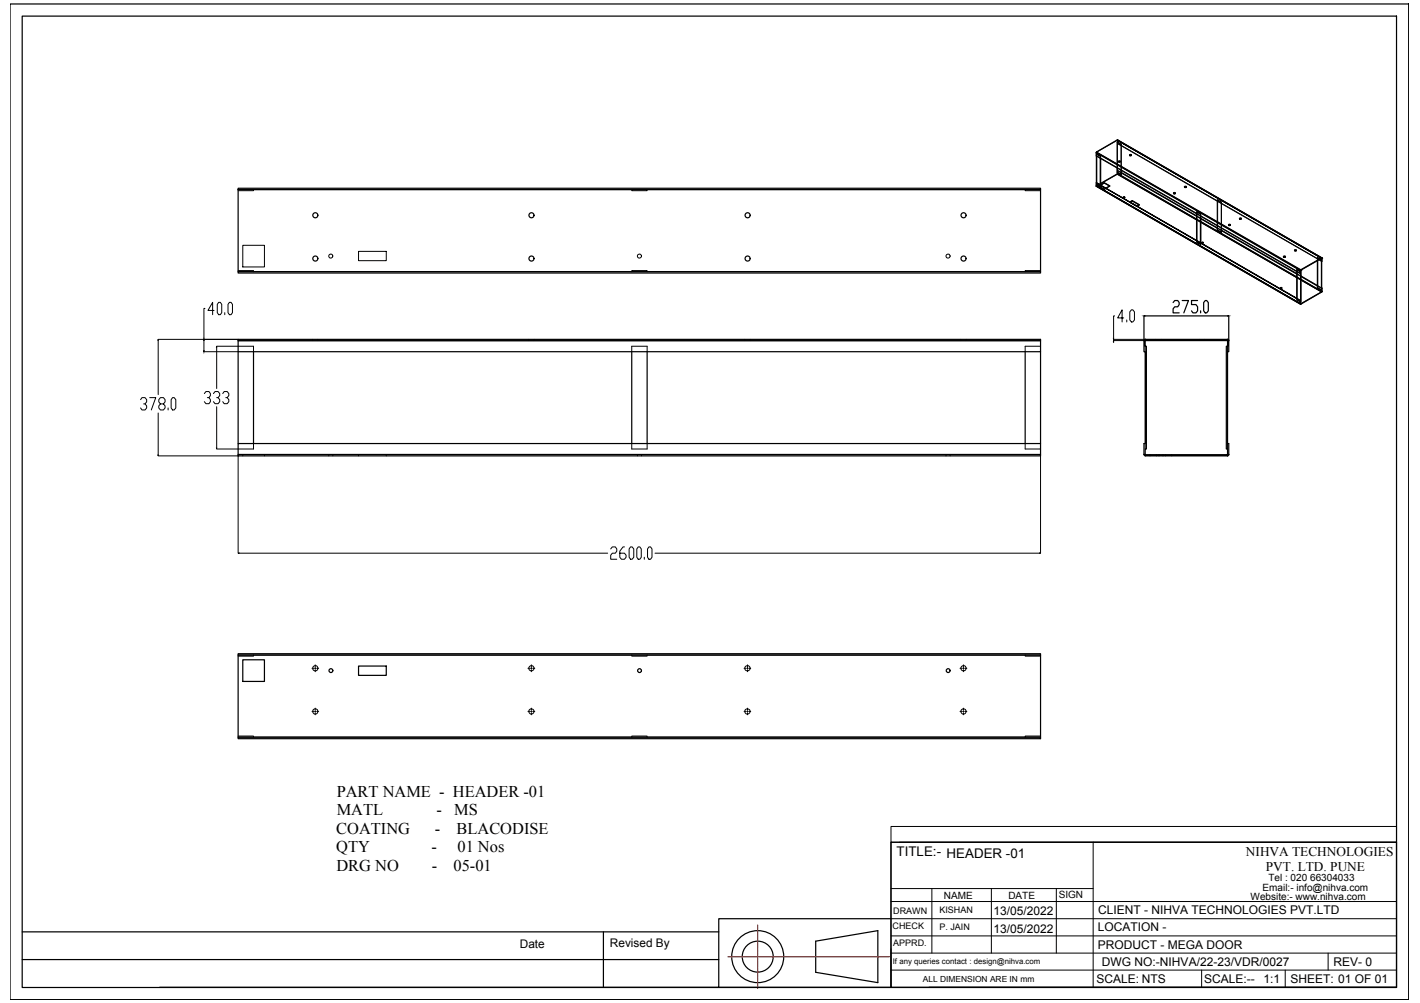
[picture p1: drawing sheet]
<svg xmlns="http://www.w3.org/2000/svg" width="297mm" height="210mm" viewBox="0 0 297 210" stroke-linecap="round" stroke-linejoin="round" font-family="sans-serif">
<!-- layer: 0 -->
<g fill="none" stroke="#000" stroke-width=".25">
<path d="M2.1 .8h292.6v208.4h-292.6zM4.6 3.4h287.5v203.3h-287.5zM49.8 39.4h167.9v.3h-167.9zM49.8 39.7v17.1h167.9v-17.1M229.3 38.3v.6l42.7 24.7M229.3 38.9l42.7 24.8M229.3 31.8l4.4-2.5 42.8 24.7-4.4 2.5zM229.3 32.7v5.5M229.4 31.8l-.1 .1M230.2 33.1v5.6M230.2 38.4l3.5-2 16.6 9.6M230.2 33.2v5.5l.8-.4 1.1 .6-.8 .5"/>
<path d="M230.2 38.8l.8-.5 1.1 .6M233.7 35.1v1l.8 .5v-1M233.7 36.4h.1M233.8 36.1v.3l16.5 9.5M233.8 29.3l42.7 24.7-4.4 2.5M233.8 29.2l-.1 .1M234 33.8v-.1a.17 .17 0 0 1 .3 0 .17 .17 0 0 1-.1 .3 .17 .17 0 0 1-.2-.1zM234 33.8h.3M234.6 36.2l15.7 9M234.6 35.7l-.1 .9M234.6 36.1l15.7 9.1M236.3 32.5h.4"/>
<path d="M247.8 39.1h.3M49.8 56.8v.3h167.9v-.3M235 41.3h.3M236.3 42.3l.5-.3 1.5 .8-.5 .3M236.8 42l1.4 .9M236.8 42.1l-.4 .2M245.5 40.5h.4M250.3 44.7v5.6M251.1 45.2v5.6M251.2 46.4l20.1 11.7-20.1-11.6M251.2 45.8l3.4 1.9M251.2 45.7l3.4 2"/>
<path d="M251.2 45.2v5.6M251.4 50.8h.3M254.6 47.2v1l.9 .4v-.9M255.5 48.6v-.4l15.8 9.1M255.5 48.2l15.8 9.1M255.5 47.7v.5M257 47.1h.4M259.3 45.7h.4M268.5 53.7h.3M270.8 52.4h.4M271.3 56.8v5.6l.8 .5-42.8-24.6 42 24.1M272 56.6v7"/>
<path d="M272.1 56.6l-42.8-24.7v.7l42.7 24.7M272.1 56.6v6.6l-.1 .4M272.1 56.8v.1M272.1 56.6h.1M272.1 56.5v.1M272.1 58.6l4.4 2.5-4.4 2.5M272.1 57.9l3.5 1.9M272.1 58.5l4.4 2.5M272.1 57.8l3.5 2M275.6 54.6v5.7l.8 .4M276.1 54.2l.3 .2M276.2 54.2l.3 .2"/>
<path d="M276.5 54v7M276.5 54h.1M276.5 53.9l.1 .1M49.8 71.3v2.3h167.9v-2.3M49.8 71.3v-.3h167.9v.3M49.8 71.3h167.9M49.8 73.6v19.2M53 73.6v19.2M132.2 73.6v19.2M135.4 73.6v19.2M214.4 73.6v19.2M217.7 73.6v19.2"/>
<path d="M239.3 71.3h.3v1.2h.2v21.5h-.2v1.1h-.3v-2.3h.3v-19.2h-.3zM239.6 71h17.1v.3h-17.1zM239.6 71.2v.1M239.6 71l-.3 .3M256.8 71.2v.1M256.8 71l.3 .3M256.8 71.3h.2v2.3h-.2v19.2h.2v2.3h-.2v-1.1h-.3v-21.5h.3zM267.9 60.3h.2M272 63.6h.1M276.4 61h.1M276.5 60.3h.1M276.5 61l-4.4 2.6"/>
<path d="M49.8 92.8h167.9v2.6h-167.9zM49.8 95.1h167.9M239.3 95.1l.3 .3M239.6 95.1v.1M239.6 95.2h17.1v.2h-17.1zM256.8 95.1v.1M257.1 95.1l-.3 .3M49.8 137.1v-.3h167.9v.3M50.8 138.1h4.5v4.5h-4.5zM75 139.4h5.8v1.9h-5.8zM49.8 154.2h167.9v.4h-167.9zM49.8 154.2v-17.1h167.9v17.1"/>
<path d="M186.4 176.3h105.7v30.3h-105.7zM4.6 195h145.8M126.2 195v11.7M170.6 197l13-2.2v10.8l-13-2.1zM186.4 192.3h-36v14.3h-117M4.6 200.8h145.8M150.4 206.6h36M194.3 206.6h97.8"/>
<circle cx="236.5" cy="32.5" r=".16"/>
<circle cx="248" cy="39.1" r=".15"/>
<circle cx="66" cy="54.1" r=".53"/>
<circle cx="66" cy="45" r=".53"/>
<circle cx="111.2" cy="54.1" r=".53"/>
<circle cx="111.2" cy="45" r=".53"/>
<circle cx="156.4" cy="45" r=".53"/>
<circle cx="156.4" cy="54.1" r=".53"/>
<circle cx="201.6" cy="45" r=".53"/>
<circle cx="201.6" cy="54.1" r=".53"/>
<circle cx="235.1" cy="41.3" r=".11"/>
<circle cx="245.7" cy="40.4" r=".16"/>
<circle cx="251.6" cy="50.8" r=".12"/>
<circle cx="257.2" cy="47.1" r=".16"/>
<circle cx="259.5" cy="45.8" r=".15"/>
<circle cx="268.7" cy="53.7" r=".15"/>
<circle cx="271" cy="52.4" r=".15"/>
<circle cx="268" cy="60.3" r=".11"/>
<circle cx="69.2" cy="140.3" r=".4"/>
<circle cx="133.8" cy="140.3" r=".4"/>
<circle cx="198.3" cy="140.3" r=".4"/>
<circle cx="158.5" cy="200.2" r="5.4"/>
<circle cx="158.5" cy="200.2" r="3.2"/>
</g>
<g fill="none" stroke="#000" stroke-width=".21">
<path d="M49.8 39.7h167.9M53 39.7v.2h-3.2M132.2 39.7v.2h3.2v-.2M214.4 39.7v.2h3.3M229.3 39l42.8 24.7M229.3 31.9l42.8 24.6M229.3 38.9l42.8 24.7zM229.3 32.7l21 11.9v-.2M229.3 32.2v-.3l42.8 24.7M229.3 38.6v.3M229.3 32.6h.1M229.3 38.9h.1"/>
<path d="M229.3 38.9l42.8 24.7M229.4 32.2v6.3M229.9 39l1.1 .6M230.2 39v-.3l-.3 .2 1.1 .7 .3-.2M230.2 32.7v.5M230.2 39l-.9-.4 .9 .4M230.2 32.7v.4M230.2 38.7v.3M230.2 32.7l-.9-.5 .9 .5M230.2 38.8l-.3 .1M230.2 38.4l-.9 .5M232.1 38.9h.1"/>
<path d="M232.1 39l-1.1 .7M233.7 29.7v5.4M233.7 29.4l42.8 24.6-42.7-24.6M233.7 29.4l-4.4 2.4M233.7 36.5l-4.4 2.4M233.7 36.5l42.8 24.6M233.7 29.3v.1M233.7 36.4v.1M233.8 29.4v.3l.8 .5v.3l20.1 11.6v-.3l.8 .5v.3l20.2 11.6v-.3l.5 .3M233.8 36.1l.8 .4M233.8 35.7l.8 .4M233.8 29.7l.8 .5"/>
<path d="M233.8 30l.8 .5v5.2M233.8 29.4v.6M233.8 36.4l-.1 .1M233.8 35.7l.8 .5M233.8 30v5.7M233.8 36l-.1 .1M233.8 29.4l42.7 24.6M233.8 29.3l42.7 24.7M233.8 30l42.7 24.7M233.8 35.7v.6l42.7 24.7M234 33.8l.1 .2 .2-.2M234.5 30.2v5.4"/>
<path d="M236.3 32.5h.4M247.8 39.1v.1M247.8 39.1v.2l.3-.2M248.2 39.1v.1M49.8 56.6h3.2v.3M49.8 56.9h167.9M50.8 51.3h4.5v4.6h-4.5zM75 52.6h5.8v2h-5.8zM132.2 56.9v-.3h3.2v.3M217.7 56.6h-3.3v.3M235 41.3v.1l.3-.1M235 41.3h.1"/>
<path d="M235.3 41.3h.1M236.4 42.3l1.4 .9-1.5-.8M238.2 42.9h.1M238.3 42.8l-.5 .4M245.5 40.4a.19 .19 0 0 0 .2 .2 .19 .19 0 0 0 .2-.2M250.3 44.7l21 12.1M250.3 45.9l.9 .6M250.3 45.2l.9 .6M250.3 45.2l.9 .5M250.3 50.3v.4M250.4 44.3v6.3M251.1 44.8l.1 .4"/>
<path d="M251.1 44.8v.4M251.1 50.8v.3M251.2 50.8l-.1 .3M251.2 44.8l-.9-.4 .8 .4M251.2 51.1l-.9-.4 .8 .4M251.4 50.8v.1l.3-.1M251.4 50.7v.1M251.7 50.7v.1M254.6 47.7l.1 .4 .8 .5M254.6 47.7l.9 .5M254.7 41.8l-.1 .1M254.7 48.1l-.1 .1"/>
<path d="M255.5 42.3v5.4M255.5 42.3l-.9-.4v5.3M255.5 47.7v-5.1l-.8-.5v5.7l.8 .4M257 47.1v.1l.4-.1M257 47.1h.1M257.4 47.1h.1M259.3 45.8l.1 .1 .3-.1M268.5 53.7v.1M268.5 53.7v.2l.3-.2M268.9 53.7v.1M270.8 52.4l.1 .2h.2l.1-.2M270.8 52.4h.1"/>
<path d="M271.2 52.4h.1M271.3 56.4v.4l.8 .4M271.3 58l.8 .6M271.3 57.3l.8 .6M271.3 57.3l.8 .5M271.3 56.4v6.3M272.1 56.8l-.8-.4 .8 .5M275.6 53.9h.1M275.6 59.8l.9 .6M275.6 59.8l.9 .5M276.1 54.2l-.5-.3v.7M276.5 54.7l-.8-.5v6"/>
<path d="M33.1 71h16.7M33.1 71.2v11.4M42.7 73.6h7.1M42.7 71.2v2.2M42.9 64.5h-.2v6.5M44.8 65h-1.3l1-1.7v2.6M45.3 72.5h7.7v1.1M45.3 72.7v8.6M45.7 63.3h.4l.3 .4v1.7l-.3 .5h-.4l-.2-.5v-1.7zM47 65.4v.5M48 63.3h.3l.3 .4v1.7l-.3 .5h-.3l-.3-.5v-1.7zM49.8 71.3h167.9"/>
<path d="M65.4 71v.3M66.5 71v.3M110.6 71v.3M111.7 71v.3M132.2 73.6v-1.1h3.2v1.1M155.8 71v.3M156.9 71v.3M201 71v.3M202.1 71v.3M217.7 72.5h-3.3v1.1M232.9 71.5v.2M233.2 66.1h-.3v4.7"/>
<path d="M235.1 66.5h-1.3l.9-1.7v2.6M235.7 67v.4M236.7 64.8h.3l.3 .5v1.7l-.3 .4h-.3l-.4-.4v-1.7zM239.6 72.5v1.1M239.6 71h-6.7v.3h6.7M241.8 71v.3M242.9 71v.3M250.8 71v.3M251.9 71v.3M256.8 72.5v1.1M267.8 60.3h.1M267.9 60.3v.1l.2-.1"/>
<path d="M271.3 62.4v.4l.8 .4M271.3 62.8l.8 .4M275.7 60.2l.8 .5M275.7 60.2l-.1 .1M29.4 83.6l.3-.4h.6l.4 .4v.5l-.4 .4h-.3M30.3 84.5l.4 .4v.5l-.4 .4h-.6l-.3-.4M31.3 83.2h1.3l-.9 2.6M33.1 95.4h16.7v20.4M33.1 86.4v8.8M33.6 84.5l-.4-.4v-.5l.4-.4h.6l.3 .4v.5l-.3 .4h-.6l-.4 .4v.5l.4 .4h.6l.3-.4v-.5l-.3-.4M35.2 85.4v.4M36.1 83.2h.3l.4 .4v1.8l-.4 .4h-.3l-.3-.4v-1.8z"/>
<path d="M42.7 82.4l.4-.5h.6l.3 .5v.4l-.3 .4h-.3M43.7 83.2l.3 .4v.5l-.3 .4h-.6l-.4-.4M44.6 82.4l.4-.5h.6l.4 .5v.4l-.4 .4h-.3M45.3 85.1v8.7M45.6 83.2l.4 .4v.5l-.4 .4h-.6l-.4-.4M46.6 82.4l.3-.5h.6l.4 .5v.4l-.4 .4h-.3M47.5 83.2l.4 .4v.5l-.4 .4h-.6l-.3-.4M49.8 95.2h167.9M50.8 95.2v.2M53 92.8v1.2h-7.7M55.3 95.2v.2M68.8 95.2v.2"/>
<path d="M69.6 95.2v.2M75 95.2v.2M80.8 95.2v.2M132.2 92.8v1.2h3.2v-1.2M133.3 95.2v.2M134.2 95.2v.2M197.9 95.2v.2M198.7 95.2v.2M214.4 92.8v1.2h3.3M217.7 95.4v20.4M239.6 92.8v1.2M240.6 95.2v.2"/>
<path d="M241.9 95.2v.2M242.4 95.2v.2M243.3 95.2v.2M243.8 95.2v.2M245.1 95.2v.2M256.8 92.8v1.2M50 115.8h77.1M127.7 114.9l.4-.4h.6l.3 .4v.4l-.3 .5h-.6l-.4 .4v.8h1.3M130.6 114.5h-.3l-.6 .8v1.3l.3 .4h.6l.4-.4v-.4l-.4-.4h-.9M131.9 114.5h.3l.4 .4v1.7l-.4 .4h-.3l-.3-.4v-1.7zM133.5 114.5h.3l.3 .4v1.7l-.3 .4h-.3l-.3-.4v-1.7zM134.8 116.6v.4"/>
<path d="M135.7 114.5h.4l.3 .4v1.7l-.3 .4h-.4l-.2-.4v-1.7zM137 115.8h80.5M49.8 137.1h167.9M53 137.1v.2h-3.2M65.3 139.9h.3M65.9 139.7l-.1 .2M65.9 139.1v.4M66.1 139.9h-.2v.1M66.3 139.9h.4M110.4 139.9h.4M111.2 139.7v.2h-.2M111.2 139.1v.4"/>
<path d="M111.3 139.9h-.1v.1M111.5 139.9h.4M132.2 137.1v.2h3.2v-.2M155.6 139.9h.4M156.4 139.7v.2h-.2M156.4 139.1v.4M156.5 139.9l-.1 .1M156.7 139.9h.3M200.8 139.9h.4M201.5 139.7v.2h-.1M201.5 139.1v.4M201.7 139.9h-.2v.1"/>
<path d="M201.9 139.9h.4M214.4 137.1v.2h3.3M49.8 154h3.2v.3M49.8 154.3h167.9M65.3 148.9h.3M65.9 148.7l-.1 .2M65.9 140.2v.4M65.9 148.2v.4M65.9 149.2v.4M66.1 148.9h-.2v.1M66.3 148.9h.4M110.4 148.9h.4"/>
<path d="M111.2 148.7l-.2 .2M111.2 140.2v.4M111.2 148.2v.4M111.2 149.2v.4M111.3 148.9h-.1v.1M111.5 148.9h.4M132.2 154.3v-.3h3.2v.3M155.6 148.9h.4M156.4 148.7l-.2 .2M156.4 140.2v.4M156.4 148.2v.4M156.4 149.2v.4"/>
<path d="M156.5 148.9l-.1 .1M156.7 148.9h.3M200.8 148.9h.4M201.5 148.7l-.1 .2M201.5 140.2v.4M201.5 148.2v.4M201.5 149.2v.4M201.7 148.9h-.2v.1M201.9 148.9h.4M217.7 154h-3.3v.3M186.4 173h105.7v3.3h-105.7zM186.4 176.3v30.3"/>
<path d="M188.2 176.3h103.9M228.7 176.3v30.3M186.4 199.5h105.7M186.4 195.9h105.7M186.4 192.3h105.7M186.4 188.7h105.7M186.4 186h42.3M194.9 186v13.5M207.4 186v13.5M221 186v13.5M277.8 199.5v3.5M186.4 203h105.7"/>
<path d="M251.4 203v3.6M268.8 203v3.6"/>
<circle cx="69.2" cy="53.6" r=".42"/>
<circle cx="133.8" cy="53.6" r=".42"/>
<circle cx="198.3" cy="53.6" r=".42"/>
<circle cx="66" cy="139.9" r=".54"/>
<circle cx="111.2" cy="139.9" r=".54"/>
<circle cx="156.4" cy="139.9" r=".55"/>
<circle cx="201.5" cy="139.9" r=".54"/>
<circle cx="65.9" cy="148.9" r=".55"/>
<circle cx="111.2" cy="148.9" r=".55"/>
<circle cx="156.4" cy="148.9" r=".56"/>
<circle cx="201.5" cy="148.9" r=".55"/>
</g>
<path d="M33.1 71l-.1 .2zM42.6 73.4l.1 .2zM42.7 71v.2zM45.3 72.5v.2zM232.9 71.3v.2zM232.9 70.8v.2zM33 95.2l.1 .2zM45.3 93.8v.2zM49.8 115.8l.2-.1zM217.5 115.7l.2 .1z" fill="#000" stroke="#000" stroke-width=".21"/>
<!-- layer: FORMAT -->
<path d="M239.3 66.1v5.2M239.5 66.1h17.3M245.4 63.3l.3-.4h.7l.3 .4v.4l-.3 .5h-.7l-.3 .4v.9h1.3M247.3 62.9h1.3l-1 2.6M250.5 62.9h-1.3v.8h1l.3 .5v.9l-.3 .4h-.7l-.3-.4M251.1 65.1v.4M252.1 62.9h.3l.4 .4v1.8l-.4 .4h-.3l-.3-.4v-1.8zM257 66.1v5.2" fill="none" stroke="#000" stroke-width=".25"/>
<path d="M239.3 66.1h.2zM256.8 66.1h.2z" fill="#000" stroke="#000" stroke-width=".21"/>
<!-- layer: 0 -->
<g fill="none" stroke="#f00" stroke-width=".25">
<path d="M158.5 193.6v.3M158.5 194h.1M158.5 194.1v.4M158.5 194.6v.1M158.5 194.8v.4M158.5 195.3h.1M158.5 195.4v.4M158.5 195.9v.1M158.5 196.1v.4M158.5 196.6h.1M158.5 196.7v.4M158.5 197.2v.1"/>
<path d="M158.5 197.4v.5M158.5 198v.4M158.5 198.5v.1M158.5 198.7v.5M158.5 199.3v.5M158.5 199.8v.1M152.3 200.2h.3M152.7 200.2h.1M152.9 200.2h.4M153.4 200.2h.1M153.5 200.2h.4M154 200.2h.1"/>
<path d="M154.2 200.2h.4M154.7 200.2h.1M154.8 200.2h.4M155.3 200.2h.1M155.5 200.2h.4M156 200.2h.1M156.2 200.2h.3M156.6 200.2h.1M156.8 200.2h.4M157.3 200.2h.1M157.5 200.2h.3M157.9 200.2h.1"/>
<path d="M158.1 200.2h.4M158.5 200v.6M158.5 200.6v.5M158.5 201.2h.1M158.5 201.3v.6M158.5 202v.4M158.5 202.5v.1M158.5 202.6v.6M158.5 203.3v.4M158.5 203.8v.1M158.5 203.9v.6M158.5 204.6v.4"/>
<path d="M158.5 205.1v.1M158.5 205.3v.3M158.5 205.7v.1M158.5 205.9v.4M158.5 206.4v.1M158.5 206.6v.3M158.6 200.2h.1M158.8 200.2h.4M159.2 200.2h.1M159.4 200.2h.4M159.9 200.2h.1M160.1 200.2h.4"/>
<path d="M160.6 200.2h.1M160.7 200.2h.4M161.2 200.2h.1M161.4 200.2h.4M161.9 200.2h.1M162 200.2h.5M162.5 200.2h.1M162.7 200.2h.4M163.2 200.2h.1M163.4 200.2h.4M163.9 200.2h.1M164 200.2h.4"/>
<path d="M164.5 200.2h.1M164.7 200.2h.4M165.2 200.2h.1M165.3 200.2h.4M165.8 200.2h.1M166 200.2h.4M166.5 200.2h.1M166.7 200.2h.3M167.1 200.2h.1M167.3 200.2h.4M167.8 200.2h.1M168 200.2h.3"/>
<path d="M168.4 200.2h.1M168.6 200.2h.4M169.1 200.2h.1M169.3 200.2h.4M169.7 200.2h.1M169.9 200.2h.4M170.4 200.2h.1M170.6 200.2h.4M171.1 200.2h.1M171.2 200.2h.4M171.7 200.2h.1M171.9 200.2h.4"/>
<path d="M172.4 200.2h.1M172.5 200.2h.5M173 200.2h.1M173.2 200.2h.4M173.7 200.2h.1M173.8 200.2h.5M174.4 200.2h.1M174.5 200.2h.4M175 200.2h.1M175.2 200.2h.4M175.7 200.2h.1M175.8 200.2h.4"/>
<path d="M176.3 200.2h.1M176.5 200.2h.4M177 200.2h.1M177.2 200.2h.3M177.6 200.2h.1M177.8 200.2h.4M178.3 200.2h.5M178.9 200.2h.1M179.1 200.2h.4M179.6 200.2h.6M180.2 200.2h.1M180.4 200.2h.4"/>
<path d="M180.9 200.2h.6M181.6 200.2h.1M181.7 200.2h.4M182.2 200.2h.6M182.9 200.2h.1M183 200.2h.5M183.5 200.2h.6M184.2 200.2h.1M184.3 200.2h.5M184.9 200.2h.5M185.5 200.2h.1M185.7 200.2h.3"/>
</g>
<g font-size="3.4">
<text x="70.4" y="166.8">PART NAME - HEADER -01</text>
<text x="70.4" y="170.6">MATL</text>
<text x="91.3" y="170.6">-</text>
<text x="95" y="170.6">MS</text>
<text x="70.3" y="174.5">COATING</text>
<text x="70.3" y="178.4">QTY</text>
<text x="90.3" y="178.4">-</text>
<text x="90.9" y="174.5">-</text>
<text x="95.5" y="174.5">BLACODISE</text>
<text x="95.7" y="178.4">01 Nos</text>
<text x="70.4" y="182.3">DRG NO</text>
<text x="90.3" y="182.3">-</text>
<text x="94.9" y="182.3">05-01</text>
</g>
<g font-size="2.8">
<text x="187.6" y="179.2">TITLE:- HEADER -01</text>
<text x="260.6" y="179.1">NIHVA TECHNOLOGIES</text>
<text x="264.8" y="182.3">PVT. LTD. PUNE</text>
</g>
<g font-size="2.5">
<text x="207.8" y="191.6">13/05/2022</text>
<text x="229.7" y="191.3">CLIENT - NIHVA TECHNOLOGIES PVT.LTD</text>
<text x="207.8" y="195.2">13/05/2022</text>
<text x="229.6" y="194.9">LOCATION -</text>
<text x="108.7" y="198.5">Date</text>
<text x="127.6" y="198.2">Revised By</text>
<text x="229.6" y="198.5">PRODUCT - MEGA DOOR</text>
<text x="230.5" y="202.1">DWG NO:-NIHVA/22-23/VDR/0027</text>
<text x="279" y="202.1">REV- 0</text>
<text x="229.3" y="205.7">SCALE: NTS</text>
<text x="251.9" y="205.7">SCALE:--</text>
<text x="264.3" y="205.7">1:1</text>
<text x="269.9" y="205.7">SHEET: 01 OF 01</text>
</g>
<g font-size="2.1">
<text x="265.3" y="184.4">Tel : 020 66304033</text>
<text x="197.4" y="188.1">NAME</text>
<text x="210.9" y="188.2">DATE</text>
<text x="221.5" y="188">SIGN</text>
<text x="261.6" y="188.4">Website:- www.nihva.com</text>
<text x="264.1" y="186.5">Email:- info@nihva.com</text>
</g>
<g font-size="1.9">
<text x="186.8" y="191.2">DRAWN</text>
<text x="196.5" y="191.1">KISHAN</text>
<text x="186.7" y="194.4">CHECK</text>
<text x="186.8" y="198">APPRD.</text>
<text x="196.5" y="194.7">P. JAIN</text>
</g>
<text font-size="1.8" x="193" y="205.4">ALL DIMENSION ARE IN mm</text>
<text font-size="1.6" x="186.8" y="201.7">If any queries contact : design@nihva.com</text>
</svg>
